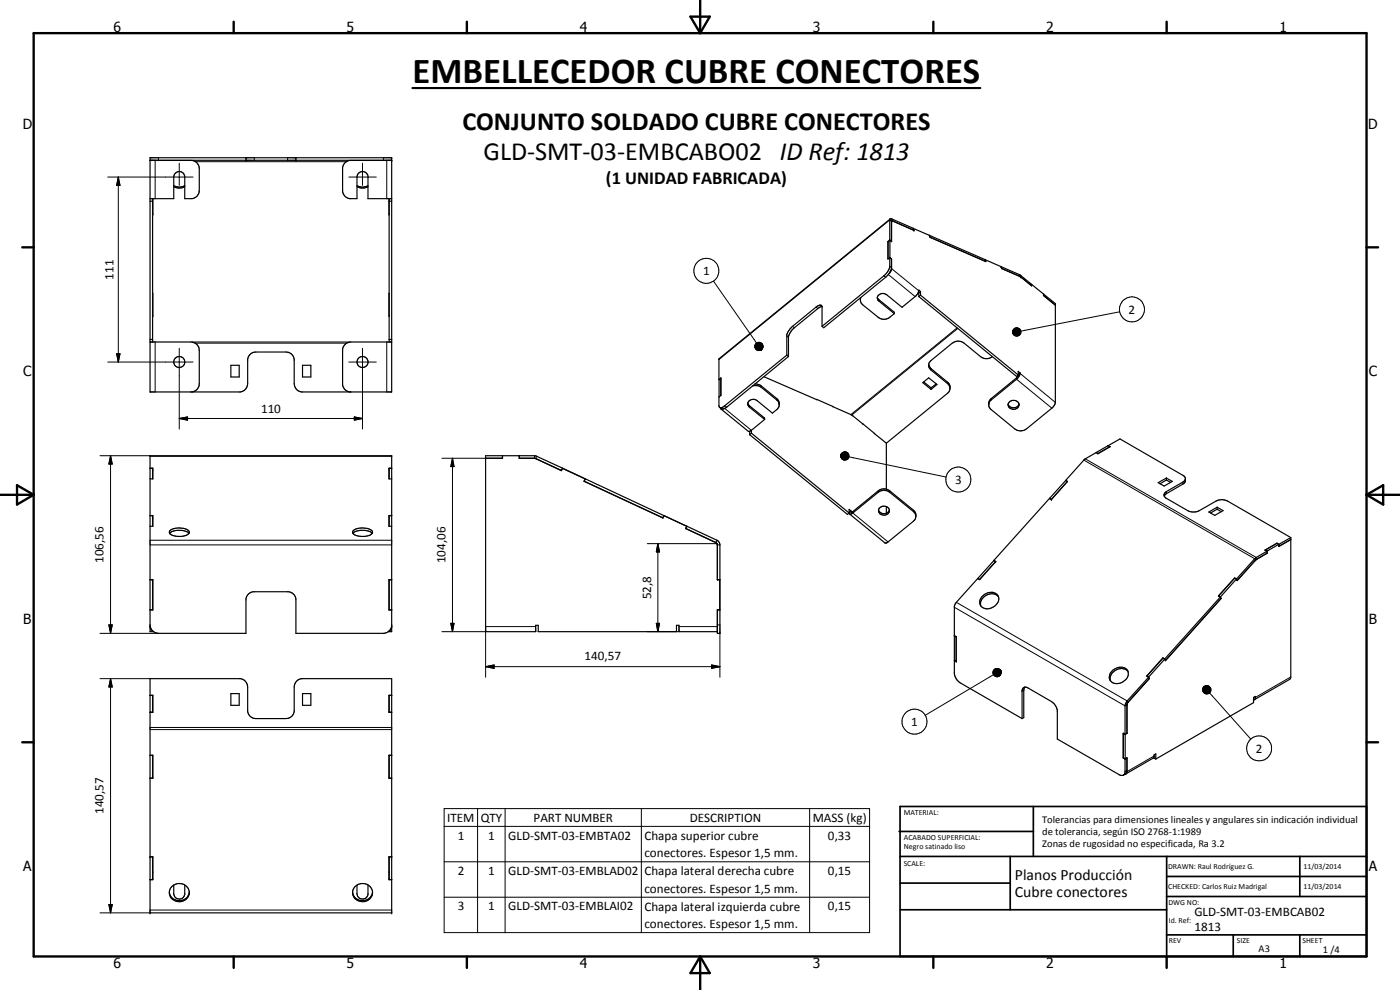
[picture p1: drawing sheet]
<svg xmlns="http://www.w3.org/2000/svg" width="420mm" height="297mm" viewBox="0 0 420 297" stroke-linecap="round" stroke-linejoin="round" font-family="sans-serif">
<g fill="none" stroke="#000" stroke-width=".35">
<path d="M45 47.3h72.5v70.3h-27a2.57 2.57 0 0 1-2.2-2.5v-7.4a2.49 2.49 0 0 0-2.5-2.1h-9a2.48 2.48 0 0 0-2.5 2.1v7.4a2.57 2.57 0 0 1-2.1 2.5h-27.2zM45 48.1h72.5M45 48.1h12.7a2.49 2.49 0 0 1 2.1 2.5v6.5a2.49 2.49 0 0 1-2.1 2.5h-2.3v-6.8a1.67 1.67 0 0 0-1.7-1.3 1.67 1.67 0 0 0-1.6 1.6v6.5h-7.1M45.8 48.1h.1M45.8 59.6v43M45.9 59.6l-.1 4.9M52.1 56a3.4 3.4 0 0 0 3.3 0M52.1 55.7a3.1 3.1 0 0 0 3.3 0M73.8 47.3v.8M88.8 47.3v.8M107.1 56a3.4 3.4 0 0 0 3.3 0M107.1 55.7a3.1 3.1 0 0 0 3.3 0"/>
<path d="M116.7 59.6l.1 4.9M116.8 48.1h.1M116.8 59.6v43M117.5 48.1h-12.6a2.54 2.54 0 0 0-2.1 2.2v7.1a2.53 2.53 0 0 0 2.1 2.2h2.2v-6.5a1.66 1.66 0 0 1 1.5-1.6 1.66 1.66 0 0 1 1.8 1.3v6.8h7.1M45 60.4h.8M45.8 64.1h.1M116.7 64.1h.1M116.8 60.4h.7M266.5 72.5v5.2l.5-.4M267 77.3v2.8a5.1 5.1 0 0 1-1.8 2.7l-18.5 15.1M267 72l-.5 .5M267 77.3l.5 .4"/>
<path d="M267 72l.5 .4M267 77.3h.1M267.1 72.1l-.6 .4M267.1 72.1v5.2M267.1 77.3l.5 .4M267.2 65.7l-51.4 41.9v14.3a1.03 1.03 0 0 0 1.7-.2l18.6-15.1M267.5 66.4l.1 6.1-.5-.4M267.5 77.7l.1 3.1-.7 1.2M267.5 66.4l.5-.1 6.3 2.8M267.5 77.7h.1M267.7 66.3l6.6 2.8M267.7 66.3l-.1 .2"/>
<path d="M267.7 66.3l-.2 .1M274.1 68.5l-6.9-2.8-.2 .1v6.2M274.1 68.5l.2 .6M274.1 68.5l4.8 2.1M278.9 70.6v.1M278.9 70.6l.3 .6M278.9 70.6l21.5 9.4M278.9 70.6l.2 .6M279.1 71.2h.1M279.1 71.2l16.8 7.3M279.2 71.2l16.6 7.2M295.6 77.9l.2 .5"/>
<path d="M295.8 78.4v.1M45.8 88v6.9M45.8 94.6h.1M116.7 94.6h.1M116.8 88v6.9M246.7 91.9l-.3-.3h-.5l-1 .5-7.8 6.5-1 2v6M246.7 91.9v6M246.7 92l-1.3 .6-8 6.8-.8 1.6v6M258.2 89.4l.1 1 .4 .8 4.8 4a2.79 2.79 0 0 0 3.6 0l1.3-1.1M258.3 89.3l-.1 .5M263.3 89.2l.3 1 4.8 3.9M263.3 89.2l.3 .6 4.8 3.9v.4"/>
<path d="M267.5 80.5l-.6 1.4-.8 1.1-18.9 15.3-.5-.4M275.6 87.8l.1 .1M275.7 87.9v1.1M276.3 87.5l-.6-.5a2.66 2.66 0 0 1-1.1 2l-3.9 3.2-4.6-3.8a1.78 1.78 0 0 0-2.8 .8M276.3 88.6l29.3 23.9-.5 .4-29.4-23.9M276.3 88.6l-.6 .4M276.3 87.5v1.1M276.3 87.5l-.6 .4M300.4 80l5.8 2.5 3.4 2.8M300.4 80l.3 .6M300.7 80.6h.1M300.7 80.6l5.5 2.4"/>
<path d="M306.2 83l3.4 2.8v-.5M306.4 83.1l3.2 2.6v-.4M309.6 85.3h.1M309.6 85.3l7.1 5.8v29.6l-.1 .7-.7 .9-7.9 6.4a2.88 2.88 0 0 1-3.5 0l-7-5.8a2.2 2.2 0 0 1 0-3.3l7.7-6.4 .4-.6v-1.2l.5 .5M313.2 88.7v-.5v.4l3.5 3M45 102.6h12.3a2.51 2.51 0 0 1 2.5 2.5v10a2.49 2.49 0 0 1-2.1 2.5M45 101.9h.8M69.3 109.6h2.5v3.5h-2.5zM90.8 109.6h2.5v3.5h-2.5zM116.8 101.9h.7M117.5 102.6h-12.2a2.57 2.57 0 0 0-2.5 2.2v10.7a2.55 2.55 0 0 0 2.1 2.1M215.8 113.9l.6-.5v5.3l-.6 .4"/>
<path d="M215.8 113.9h.1M216.3 113.5h.1M216.3 113.5v5.2M216.3 113.5l-.5 .4M225.8 115.8l1.5-.1 1.2 .5 4.6 3.8 .6 .7 .1 .6M226.5 115.2l1.7 .4 4.9 4a2.2 2.2 0 0 1 0 3.3l-1.3 1.1-4.6-3.8a1.62 1.62 0 0 0-1.9-.2 1.62 1.62 0 0 0-.8 1.7l5 4.2M229.3 113l15.8 6.9M236.1 106.6l.5 .4M236.6 107l-18.5 15.2-1.2 .5M245.1 119.9l4.8 2.1M245.1 119.9h.1M276.9 114.8l1.8-1.4 2.5 2-1.8 1.4z"/>
<path d="M277.2 114.6l2.2 1.8M278.7 109.4l.7 1.2 5 4.1a2.2 2.2 0 0 1 0 3.3l-18.4 15M279.4 116.4v.4M281 115.2l-1.6 1.2M297.8 107a2.88 2.88 0 0 1-3.5 0l-5-4a2.94 2.94 0 0 0-3.5 0l-6.4 5.2a1.79 1.79 0 0 0 0 2.8l5.2 4.3 .5 1.1M306.1 111.9l-.1 .8-.5 .7-8.3 6.8-.5 1.1M306.1 111.9l-.5 .4M150.8 136.7v.8h-5.1M155.8 136.7v.8l4.9 .1M160 137.5l.7 .1M160.7 137.6l7.8 3.6 .3-.7M160.7 137.6l7.8 3.6"/>
<path d="M216 122.2l.6 .5h.3M216.3 122.5l.1 .2M216.4 122.7h.5M216.4 122.8l8.2 6.6 .9-.3M224.4 120.9l.5 .8 4.6 3.7v.5M225 129.4v1M225 130.4l29.3 23.9 .5-.4M225.5 129.1v.9M225.5 130l-.5 .4M225.5 130l29.3 23.9M229.5 125.9l-4 3.2M249.9 121.9v.1"/>
<path d="M249.9 122a19.8 19.8 0 0 1 9 5.2v-.1M258.9 127.1v.1M258.9 127.1l3.6 3M262.4 130.1l3.6 2.9M262.4 130v.1M266 133v13.8M302.5 121.2a1.75 1.75 0 0 0 1.7 1.1 1.75 1.75 0 0 0 1.6-1.1M303 120.6a1.62 1.62 0 0 1 1.8-.4 1.62 1.62 0 0 1 1 1.6 1.63 1.63 0 0 1-2 1 1.63 1.63 0 0 1-1.2-1.8zM329 135.8h.1M329 135.8l.5 .3M329.5 136.1l-.5-.3-3.6 2.1-5.6 6.2M329.5 136.1h.1"/>
<path d="M332.5 133.7l-3.5 2.1M332.5 133.7l.6 .3M332.6 133.7l3.5-2 19.1 11a1.52 1.52 0 0 1-.2 2.5l-5.2 3.1-.4 .5M332.6 133.7l.6 .3-3.7 2.1M332.6 133.7v.1M333.1 134v.1M333.1 134l-3.6 2.1M45 140.5h.9v3.2h-.9M45 154.7h.9v3.2h-.9M45 140.5h.8v3.2M45.8 155.4h.1M45.8 141.1h.1"/>
<path d="M45.8 154.7v3.2M51.1 159.1l.5-.3a5.7 5.7 0 0 1 4.9 .4l.3 .3a1.86 1.86 0 0 1-2.1 1.4 3.6 3.6 0 0 1-3.9-1.1zM106 159.3a4.8 4.8 0 0 1 5.8 .2 2.09 2.09 0 0 1-2.5 1.5 3.4 3.4 0 0 1-3.5-1.2zM116.7 155.4h.1M116.7 141.1h.1M116.8 154.7v3.2M117.5 140.5h-.8v3.2h.8M117.5 154.7h-.8v3.2h.8M117.5 140.5h-.7v3.2M168.8 140.5l-8.4-3.8h-14.7v52.8h15.1v-1.9h.7v1.9h41.5v-1.9h.8v1.9h11.5M168.8 140.5l6.9 3.2M168.8 140.5l6.8 3.2-.3 .7 23.7 11"/>
<path d="M175.7 143.7l-.4 .7M175.7 143.7l23.5 11M199 155.4l.3-.7 6.8 3.2-.3 .7M199.2 154.7l-.2 .7M199.2 154.7l7 3.2M205.8 158.6l8.9 4.1 .6 .6v10.7h.7v9M205.8 158.5v.1M205.8 158.6l9.1 4.2M206.2 157.9l9 4.2 .7 .8 .2 27.1h-.8v-7h.8M206.2 157.9l-.4 .7M254.8 153.9l.4 .4 .5-.2 7.8-6.4a2.79 2.79 0 0 1 3.6 0l7 5.8 .6 .7 .2 .6M255.4 153.3l.1 .4 .4-.2 7.6-6.2a2.79 2.79 0 0 1 3.6 0l7.4 6.2a2.19 2.19 0 0 1-.1 2.7l-7.9 6.4-.8 .3-10.7-8.7"/>
<path d="M255.4 153.3l-.6 .4M255.4 153.3l-.6-.5v1.1M263.7 153l.6 .8a1.69 1.69 0 0 0 1.7 .2M263.9 152.5a1.61 1.61 0 0 1 2-.6 1.61 1.61 0 0 1 .9 1.9 1.65 1.65 0 0 1-2 .7 1.65 1.65 0 0 1-1.1-1.8zM266 152v2M266.9 153l-.2 .5-.7 .5M314.9 149.6l-16.6 18.5M315 149.5v.1M319.8 144.1l.6 .3-4.9 5.5-.6-.3M319.8 144.1l.1 .1M319.8 144.2l-4.8 5.3M319.8 144.2l.5 .3"/>
<path d="M320.3 144.5h.1M320.3 144.5l-4.8 5.4-.5-.4M347.6 144.8l2.4-1.4 1.8 1-2.4 1.4zM349.4 148.8l.4 .6 6.6 3.8a3.8 3.8 0 0 0 3.5 0l5.3-3a3.5 3.5 0 0 1 3.3 .2l18.9 10.9M350 144l-1.9 1.2M350 143.4v.6M350 144l1.3 .7M355.8 143.7l-.8 1-5.2 3a.89 .89 0 0 0-.4 1.1M362.8 153.6l2.5-1.4 1.8 1-2.5 1.4zM365.3 152.8l-2 1.1M365.3 152.2v.6M365.3 152.8l1.2 .7"/>
<path d="M45 173.9h.9v9.1h-.9M45 174h.8M45.8 173.9v9.1M50.9 160l.6-.4 .9-.3 2-.2a3.3 3.3 0 0 1 2.3 .9M105.9 160a5.1 5.1 0 0 1 5.3-.4l.5 .4M116.8 173.9v9.1M116.8 174h.7M117.5 173.9h-.8v9.1h.8M214.9 162.9l.4 .8M215.3 173.9h.8M293.4 173.6l.6 .3M293.5 173.6l.5 .3"/>
<path d="M294.6 179.1a2.94 2.94 0 0 1 5.1 0 3.2 3.2 0 0 1-1.8 3.2 3.2 3.2 0 0 1-3.6-.6 2.31 2.31 0 0 1 .3-2.6zM298.3 168.1l.6 .3-4.9 5.5M298.3 168.1l.1 .2M298.8 168.5l-.5-.3-11.3 12.5-.5 1-.1 20.4a4 4 0 0 0 1.8 2.8l18.5 10.7M299.6 179a3.2 3.2 0 0 0-3.6-.4 3.2 3.2 0 0 0-1.7 3.2M365.7 178.8l.5 .4M365.7 178.8l.1 .1M365.7 178.8l.6 .3M366.2 179.2l.3 .4M366.2 179.2l-16.7 18.5M366.3 179.1l.2 .5M366.4 179.6l-16.6 18.6"/>
<path d="M366.5 179.6l-16.8 18.6-.2-.4M370.5 173.4l-4.8 5.4M370.5 173.4l.1 .1M370.5 173.4l.8 .8M370.5 173.5l-4.8 5.3M371.3 174.1v.1M379.7 165.1h.1M379.7 165.1l.6 .3M380.2 165.4l-3.7 2.2-10.2 11.5M380.2 166l-3.3 1.9-5.6 6.3M380.2 166h.1M380.3 165.4v.6"/>
<path d="M380.3 166l-3.5 2.1-5.5 6.1-.8-.7M383.2 163l-3.6 2.1 .6 .3M383.2 163l.6 .3M383.2 163h.1M383.2 163l-3.5 2.1M383.8 163.9h.1M383.8 163.3v.7M383.8 163.3l-3.5 2.1M383.8 163.9l3.6-2-3.6 2.1M383.8 163.3v.6M387.4 161.3l-.1 42.3-10.8 6.3M387.4 161.3l-3.6 2"/>
<path d="M45 187.5a2.59 2.59 0 0 0 2.6 2.5h26.2v-10.3a2.54 2.54 0 0 1 2.2-2.2h10.6a2.53 2.53 0 0 1 2.2 2.2v10.3h26.3a2.57 2.57 0 0 0 2.4-2.1M45 188l.4 1 .4 .4M45.8 189.3v.2h-.8v-52.8h72.5v52.8h-.7v-.2M117.5 188.3l-.7 1.1M286.4 190.7l.6 .4v7.4l-.6-.3M286.4 198.1l.6 .3M286.5 198.1l-.1 .1M349 197.4l-4.9 5.5 .6 .3M349 197.4v.1M349 197.4l.5 .3M349.5 197.7l.3 .5M349.5 197.8l-.5-.3-4.8 5.4"/>
<path d="M349.5 197.8l-4.8 5.4M349.7 198.1l.1 .1M45 203.6h27.2a2.57 2.57 0 0 1 2.1 2.5v7.4a2.49 2.49 0 0 0 2.5 2.1h9a2.49 2.49 0 0 0 2.5-2.1v-7.4a2.57 2.57 0 0 1 2.2-2.5h27v70.3h-72.5zM45 208.7l.9-.1v5.1h-.9M45 213.7h.8M45.8 208.6v5.1M69.3 208.1h2.5v3.5h-2.5zM90.8 208.1h2.5v3.5h-2.5zM116.8 208.6v5.1M116.8 213.7h.7M117.5 208.6h-.8v5.1h.8M307.5 206.2l1 .2 7 4.1a4 4 0 0 1 1.8 2.8v8.4l18.6 10.8a1.04 1.04 0 0 0 1.1 .1 1.04 1.04 0 0 0 .6-.9v-3.9"/>
<path d="M307.5 206.2l-.5 .3-.3 .7v8.4M307.5 206.2l-.3 .9v8.2l-.5 .3M333.8 201.3a3 3 0 0 1 4.6 0 3.1 3.1 0 0 1-3 3.8 2.1 2.1 0 0 1-2.4-1.3 2.1 2.1 0 0 1 .8-2.5zM338.4 210.9l-.2 .6v8.5M338.4 211l-.2 9M338.5 201.5a3.2 3.2 0 0 0-3.6-.5 3.2 3.2 0 0 0-1.7 3.3M338.6 210.7l-.2 .3M344.2 202.9h.1M344.2 202.9l.5 .3M344.7 203.2l-6.4 7.1-.6 1-.1 9M344.7 203.2l.2 .4M344.7 203.2l.3 .4"/>
<path d="M344.9 203.6h.1M345 203.6l-6.6 7.3M376.5 209.9l.3-.9-.6 .3v1.5l-29.3 17M376.5 209.9l-.3 .1M45 226.6h.9v6.9h-.9M45 226.7h.8M45.8 226.6v6.9M45.8 233.2h.1M116.7 233.2h.1M116.8 226.6v6.9M116.8 226.7h.7M117.5 226.6h-.8v6.9h.8"/>
<path d="M337.1 227.4l.5 .4M337.1 227.4l.6 .3M337.2 220l.5 .3M337.6 220.3l-.5-.3v7.4M337.7 227.7l.5-.3v4.1l-.1 .6-.5 .2M337.7 220.3v7.4M338.1 227.4l.1 .1M338.2 227.5l-.1 4.1-.2 .6-.8 .4M338.2 227.5l-.6 .3M338.2 220l-.6 .3M338.2 220h.1M338.2 220l-.5 .3"/>
<path d="M346.4 226.8l-.4 .7-8.1 4.7M346.4 226.5l.5-.3v1.6l-.5-.3zM45 257.1h.9v6.8h-.9M45.8 257.1v6.8h-.8M116.8 257.1v6.8h.7M117.5 257.1h-.8v6.8h.8M45.8 263.7h.1M45.8 261.6h.1M50.8 267.6a3 3 0 0 0 3 2.6 3 3 0 0 0 3-2.6M51.6 265.9a2.94 2.94 0 0 1 3.7-.5 2.94 2.94 0 0 1 1.2 3.5 2.97 2.97 0 0 1-3.8 1.5 2.97 2.97 0 0 1-1.6-3.9zM52.1 265.6v2.5a1.67 1.67 0 0 0 1.6 1.6 1.67 1.67 0 0 0 1.7-1.3v-2.8M105.8 267.6v.4"/>
<path d="M107.1 265.6v2.5a1.66 1.66 0 0 0 1.5 1.7 1.66 1.66 0 0 0 1.8-1.4v-2.8M110.5 265.6a2.8 2.8 0 0 1 .7 3.8 2.8 2.8 0 0 1-3.9 .8l-1.1-1.1-.4-1.5M110.5 265.6a3.1 3.1 0 0 0-4.7 2M111.8 267.6a3 3 0 0 1-2.8 2.6 3 3 0 0 1-3.1-2.2M116.7 263.7h.1M116.7 261.6h.1"/>
<circle cx="53.8" cy="108.6" r="1.66"/>
<circle cx="108.8" cy="108.6" r="1.64"/>
</g>
<g fill="none" stroke="#000" stroke-width=".3">
<path d="M32.3 53.1h25.6M35.5 53.1l.5 2.5h-1zM35.5 53.1v55.5M46.6 48.1v11.5M47.6 47.3v.8M53.8 49v6.6M58.7 48.5h45.3M76.3 47.3v.8M86.3 47.3v.8M104.7 53.1h8.2M108.8 49v6.6M115.1 47.3v.8"/>
<path d="M116.1 48.1v11.5M267 79.9l.5 .4M267.5 66.4l-.5-.4-51.2 41.9M267.5 66.5h.1M267.7 65.7l.2 .6M267.8 66.3h.1M214.1 84.3l12.9 18.6M237.9 97.9l.5 .4M244.9 92.1l.5 .5M263.8 89.9v.4M265.2 82.8l.6 .4M266.6 82.4l8 6.6"/>
<path d="M267.5 80.7l8.2 6.5M287.2 98.4l-31.8 26M287.4 98.6l-31.8 25.9M303.9 99.6v.3zM303.9 99.9l.3 .4zM303.9 99.9l.4 .6zM303.9 99.9l.6 .8zM303.9 99.9l.9 .9zM303.9 99.9l1.2 .9h-.3zM303.9 99.9l1.4 .9zM303.9 99.9l1.7 .9h-.3zM303.9 99.9l1.9 .7-.2 .2z"/>
<path d="M303.9 99.9l2.1 .6-.2 .1zM303.9 99.9l2.3 .3-.2 .3zM303.9 99.9l2.5 .1-.2 .2zM303.9 99.9l2.5-.1v.2zM303.9 99.9l2.5-.4v.3zM303.9 99.9l2.5-.7v.3zM303.9 99.9l2.3-.9 .2 .2zM303.9 99.9l2.2-1.1 .1 .2zM303.9 99.9l2-1.3 .2 .2zM303.9 99.9l1.7-1.4 .3 .1zM303.9 99.3v.6zM303.9 99.9h2.5"/>
<path d="M304 99.1l-.1 .8zM304.2 98.8l.2-.2-.5 1.3zM304.2 98.8l-.3 1.1zM304.4 98.6l.2-.1-.7 1.4zM304.6 98.5l.2-.1-.9 1.5zM304.8 98.4l.3-.1-1.2 1.6zM305.1 98.3l.3 .1-1.5 1.5zM305.4 98.4l.2 .1-1.7 1.4zM305.9 82.4l.2 .6M306.1 83h.1M306.4 83.1h.1M306.4 82.7v.4"/>
<path d="M336 93.6l-29.6 5.8M32.3 108.6h25.6M35 106.1h1l-.5 2.5zM46.6 102.6v15M53.8 104.5v24.2M57.6 102.6h47.4M58.6 103h45.4M104.7 108.6h8.2M108.8 104.5v24.2M116.1 102.6v15M226.5 103.7l2 1.2-2-1zM226.5 103.9l2 1-2-.7z"/>
<path d="M226.5 104.2l2 .7-1.9-.4zM226.6 103.4l1.9 1.5-2-1.2zM226.6 104.5l1.9 .4-1.7-.2zM226.8 103.2l.1-.2 1.6 1.9zM226.8 103.2l1.7 1.7-1.9-1.5zM226.8 104.7l1.7 .2h-1.5zM226.9 103l.2-.1 1.4 2zM227 104.9h1.5l-1.3 .2zM227.1 102.9l.3-.2 1.1 2.2zM227.2 105.1l1.3-.2zM227.4 102.7h.3l.8 2.2zM227.4 105.2l1.1-.3z"/>
<path d="M227.7 102.7h.3l.5 2.2zM227.7 105.2l.8-.3zM228 102.7l.2 .1 .3 2.1zM228 105.2l.5-.3zM228.2 102.8l.3 .1v2zM228.2 105.1l.3-.2zM228.3 102.8v2.1M228.5 102.9l.2 .1-.2 1.9zM228.5 115.8v.4M228.6 102.9v2M228.7 103l.1 .3-.3 1.6zM228.8 103.3l.1 .2-.4 1.4z"/>
<path d="M228.8 104.6l-.3 .3zM228.9 104.3l-.4 .6zM228.9 103.5l.1 .3-.5 1.1zM229 104.1l-.5 .8zM229 103.8l-.5 1.1zM233.1 119.6v.4M236.1 100.8l.5 .4M279.4 110.6v.4M284.4 114.7v.4M297.5 119.6v.4M305.1 113.4v.4l10.6 8.7M305.6 112.5l.5-.4 10.6 8.6"/>
<path d="M30 136.7h15M33.2 136.7l.5 2.5h-1zM33.2 136.7v53.3M45 136.9h72.5M53.8 125.6l2.5-.5v1zM53.8 125.6h55M106.3 125.1l2.5 .5-2.5 .5zM132.6 137.5h13.1M135.8 137.5l.5 2.5h-1zM135.8 137.5v52M160.4 136.7v.8M161.1 136.9l-.4 .7"/>
<path d="M217.5 122.6l8 6.5M217.5 121.7l.6 .5M224.9 121.7v.4M252.3 136.6v.5zM252.3 136.6l.1 .7zM252.3 136.6l.3 1zM252.3 136.6l.5 1.2zM252.3 136.6l.7 1.3-.2-.1zM252.3 136.6l1 1.4zM252.3 136.6l1.2 1.4h-.2zM252.3 136.6l1.5 1.4h-.3zM252.3 136.6l1.7 1.4h-.2z"/>
<path d="M252.3 136.6l2 1.2-.3 .2zM252.3 136.6l2.2 1.1-.2 .1zM252.3 136.6l2.4 .9-.2 .2zM252.3 136.6l2.5 .6-.1 .3zM252.3 136.6l2.5 .3v.3zM252.3 136.6l2.5 .1v.2zM252.3 136.6l2.5-.2v.3zM252.3 136.6l2.3-.5 .2 .3zM252.3 136.6l2.2-.7 .1 .2zM252.3 136.6l2-.8 .2 .1zM252.3 136.6l1.7-1 .3 .2zM252.3 136.6l1.5-1h.2z"/>
<path d="M252.3 136.6l1.2-1h.3zM252.3 136.5h2.5M252.4 136.3l-.1 .3zM252.5 136.1l.3-.2-.5 .7zM252.5 136.1l-.2 .5zM252.8 135.9l.2-.2-.7 .9zM253 135.7l.2-.1-.9 1zM253.2 135.6h.3l-1.2 1zM254.8 137.1l29.1 6M325.3 138l51.2 29.6 .3 .5M325.7 137.7l51.3 29.6v.6M255.6 153.7l-.2-.2-.6 .4"/>
<path d="M255.9 153.5v.4l10.6 8.7M263.5 147.3v.4M267.1 147.3v.4M274.1 153.1v.4M350 147.5v.6M355 144.7v.5M45 163.5h72.5M45 162.1h72.5M194.3 163.1h20.8M197.4 163.1l.5 2.5h-.9zM197.4 163.1v26.4M215.2 162.1l-.3 .7"/>
<path d="M215.3 163.5h.8M376.6 168.3h.1M30 190h17.6M32.7 187.5h1l-.5 2.5zM45 188h.1M117.5 188h.1M132.6 189.5h13.1M135.3 187h1l-.5 2.5zM160.8 188h-15.1v15.2M194.3 189.5h9.5M197 187h.9l-.5 2.5zM203.8 188h11.5"/>
<path d="M213.6 199.5l2.5 .5-2.5 .5zM215.3 187.5h.8M216.1 190v13.2M286.4 182.2l51.2 29.6 .6-.3M287 180.7l51.3 29.6 .2 .4M30 203.6h15M33.2 203.6l.5 2.5h-1zM33.2 203.6v70.3M45 218.3h72.5M45 218.9h72.5M145.7 200l2.6-.5v1zM145.7 200h70.4"/>
<path d="M298 201.5l2.3-.3-2.3 .6zM298 201.8l2.3-.6-2.3 .9zM298 202.1l2.3-.9-2.2 1.1zM298.1 201.3l2.2-.1-2.3 .3zM298.1 202.3l2.2-1.1-2.1 1.4zM298.1 201.2h2.2M298.1 202.4l-20.4 12.2M298.2 201l2.1 .2-2.2 .1zM298.2 202.6l2.1-1.4-1.9 1.5zM298.4 200.8l.3-.1 1.6 .5zM298.4 200.8l1.9 .4-2.1-.2zM298.4 202.7l1.9-1.5-1.7 1.7z"/>
<path d="M298.7 200.7l.2-.1 1.4 .6zM298.9 200.6l1.4 .6zM299.2 200.6l1.1 .6zM299.4 200.6l.9 .6zM299.7 200.7l.6 .5zM299.9 200.8l.4 .4zM300.3 201.2l-1.4 1.8-.3-.1zM300.3 201.2l-1.2 1.9-.2-.1zM300.3 201.2l-.9 1.9h-.3zM300.3 201.2l-.6 1.8-.3 .1zM300.3 201.2l-.4 1.7-.2 .1zM300.3 201.2l-.2 1.5-.2 .2z"/>
<path d="M300.3 201.2l-.2 1.5zM300.3 201.2v1.3zM300.3 201.2l.1 1zM300.3 201.2l.1 .8zM300.3 201.2l.1 .5zM300.3 201.2l.1 .2zM307.2 207.1l-.5 .3M338.2 211.6h.1M338.6 210.6v.1M361.3 206l-.3 .5zM361.3 206l-.3 .8zM361.3 206l-.4 1z"/>
<path d="M361.3 206l-.3 1.3zM361.3 206l-.3 1.5zM361.3 206l-.1 1.8-.2-.3zM361.3 206l.1 1.9-.2-.1zM361.3 206l.3 2.1-.2-.2zM361.3 206l.6 2.2-.3-.1zM361.3 206l.9 2.2h-.3zM361.3 206l1.1 2.2h-.2zM361.3 206l1.4 2.2h-.3zM361.3 206l1.6 2-.2 .2zM361.3 206l1.8 1.8-.2 .2zM361.3 206l2 1.6-.2 .2z"/>
<path d="M361.3 206l2.1 1.3-.1 .3zM361.3 206l2.1 1.1v.2zM361.3 206l2.1 .8v.3zM361.3 206l2.1 .5v.3zM361.3 206l2 .3 .1 .2zM361.3 206l2 .3zM361.3 206l1.6-.1 .1 .2zM361.3 206l1.6-.1zM361.3 206l1.3-.2zM361.3 206l1.1-.3zM361.3 206l.8-.3zM361.3 206l.5-.2z"/>
<path d="M361.3 206l.3-.1zM361.5 206v2.1M363 207.9l12.4 13.8M387.4 203.1l-10.6 6.2-.3-.2M338.2 231.1l-.6 .3M346.4 226.8l-8.3 4.7M133.3 242.6h127.7v37.2h-127.7zM133.3 247.9h127.7M133.3 258.6h127.7M143.3 242.6v37.2M151.6 242.6v37.2M192.5 242.6v37.2"/>
<path d="M243 242.6v37.2M30 273.9h15M32.7 271.4h1l-.5 2.5zM45 273h72.5M133.3 269.2h127.7"/>
<circle cx="212" cy="81.2" r="3.8"/>
<circle cx="339.7" cy="92.8" r="3.8"/>
<circle cx="287.6" cy="143.9" r="3.7"/>
<circle cx="274.4" cy="216.5" r="3.8"/>
<circle cx="377.9" cy="224.5" r="3.8"/>
</g>
<g fill="#000">
<circle cx="73.8" cy="47.3" r=".18"/>
<circle cx="73.8" cy="48.1" r=".18"/>
<circle cx="88.8" cy="48.1" r=".18"/>
<circle cx="88.8" cy="47.3" r=".18"/>
<circle cx="117.5" cy="48.1" r=".18"/>
<circle cx="117.5" cy="47.3" r=".18"/>
<circle cx="274.1" cy="68.5" r=".18"/>
<circle cx="274.3" cy="69.1" r=".18"/>
<circle cx="300.4" cy="80" r=".18"/>
<circle cx="315.5" cy="149.9" r=".18"/>
<circle cx="298.8" cy="168.5" r=".18"/>
<circle cx="286.4" cy="190.8" r=".18"/>
<circle cx="287" cy="191.1" r=".18"/>
<circle cx="287" cy="198.4" r=".18"/>
<circle cx="45" cy="257.1" r=".18"/>
<circle cx="45.8" cy="257.1" r=".18"/>
<circle cx="116.8" cy="257.1" r=".18"/>
<circle cx="117.5" cy="257.1" r=".18"/>
<circle cx="45" cy="273.9" r=".18"/>
<circle cx="45.8" cy="261.6" r=".18"/>
<circle cx="116.8" cy="261.6" r=".18"/>
<circle cx="117.5" cy="273.9" r=".18"/>
</g>
<g fill="none" stroke="#000" stroke-width=".71">
<path d="M10.1 9.9h400v277.1h-400zM70.1 6.5v3.4M140.1 6.5v3.4M207.2 5h5.8l-2.9 4.9zM210.1 0v9.9M280.1 6.5v3.4M350.1 6.5v3.4M6.7 74.2h3.4M410.1 74.2h3.5M.1 148.5h10M5.1 145.6l5 2.9-5 2.9zM410.1 148.5h10"/>
<path d="M410.1 148.5l5-2.9v5.8zM6.7 222.7h3.4M410.1 222.7h3.5M70.1 287v3.4M140.1 287v3.4M210.1 287v10M210.1 287l2.9 5h-5.8zM280.1 287v3.4M350.1 287v3.4"/>
</g>
<g fill="none" stroke="#000" stroke-width=".51">
<path d="M269.8 249.5h40.3M270.1 242h140v45h-140zM270.1 257h140M303.2 257v16M310.1 242v15M350.1 257v30M390.1 257v12M270.1 265h33.1M270.1 273h80M350.1 269h60M350.1 263h60M350.1 280.5h60"/>
<path d="M370.1 280.5v6.5M390.1 280.5v6.5"/>
</g>
<path d="M123.8 26.4h170.4" fill="none" stroke="#000" stroke-width=".63"/>
<g fill="#000">
<path d="M35.5 53.1l.5 2.5h-1zM303.9 99.9l.3 .4zM303.9 99.9l.4 .6zM303.9 99.9l.6 .8zM303.9 99.9l.9 .9zM303.9 99.9l1.2 .9h-.3zM303.9 99.9l1.4 .9zM303.9 99.9l1.7 .9h-.3zM303.9 99.9l1.9 .7-.2 .2zM303.9 99.9l2.1 .6-.2 .1zM303.9 99.9l2.3 .3-.2 .3zM303.9 99.9l2.5-.7v.3z"/>
<path d="M303.9 99.9l2.3-.9 .2 .2zM303.9 99.9l2.2-1.1 .1 .2zM303.9 99.9l2-1.3 .2 .2zM303.9 99.9l1.7-1.4 .3 .1zM305.4 98.4l.2 .1-1.7 1.4zM305.1 98.3l.3 .1-1.5 1.5zM304.8 98.4l.3-.1-1.2 1.6zM304.6 98.5l.2-.1-.9 1.5zM304.4 98.6l.2-.1-.7 1.4zM304.2 98.8l.2-.2-.5 1.3zM304.2 98.8l-.3 1.1zM304 99.1l-.1 .8z"/>
<path d="M303.9 99.3v.6zM303.9 99.6v.3zM35 106.1h1l-.5 2.5zM228.8 104.6l-.3 .3zM228.9 104.3l-.4 .6zM229 104.1l-.5 .8zM229 103.8l-.5 1.1zM228.9 103.5l.1 .3-.5 1.1zM228.8 103.3l.1 .2-.4 1.4zM228.7 103l.1 .3-.3 1.6zM228 102.7l.2 .1 .3 2.1zM227.7 102.7h.3l.5 2.2z"/>
<path d="M227.4 102.7h.3l.8 2.2zM227.1 102.9l.3-.2 1.1 2.2zM226.9 103l.2-.1 1.4 2zM226.8 103.2l.1-.2 1.6 1.9zM226.8 103.2l1.7 1.7-1.9-1.5zM226.6 103.4l1.9 1.5-2-1.2zM226.5 103.7l2 1.2-2-1zM226.5 103.9l2 1-2-.7zM226.5 104.2l2 .7-1.9-.4zM226.6 104.5l1.9 .4-1.7-.2zM226.8 104.7l1.7 .2h-1.5zM227 104.9h1.5l-1.3 .2z"/>
<path d="M227.2 105.1l1.3-.2zM227.4 105.2l1.1-.3zM227.7 105.2l.8-.3zM228 105.2l.5-.3zM228.2 105.1l.3-.2zM33.2 136.7l.5 2.5h-1zM53.8 125.6l2.5-.5v1zM106.3 125.1l2.5 .5-2.5 .5zM135.8 137.5l.5 2.5h-1zM252.3 136.6v.5zM252.3 136.6l.1 .7zM252.3 136.6l.3 1z"/>
<path d="M252.3 136.6l.5 1.2zM252.3 136.6l.7 1.3-.2-.1zM252.3 136.6l1 1.4zM252.3 136.6l1.2 1.4h-.2zM252.3 136.6l1.5 1.4h-.3zM252.3 136.6l1.7 1.4h-.2zM252.3 136.6l2 1.2-.3 .2zM252.3 136.6l2.2 1.1-.2 .1zM252.3 136.6l2.4 .9-.2 .2zM252.3 136.6l2.5 .6-.1 .3zM252.3 136.6l2.5 .3v.3zM252.3 136.6l2.2-.7 .1 .2z"/>
<path d="M252.3 136.6l2-.8 .2 .1zM252.3 136.6l1.7-1 .3 .2zM252.3 136.6l1.5-1h.2zM252.3 136.6l1.2-1h.3zM253.2 135.6h.3l-1.2 1zM253 135.7l.2-.1-.9 1zM252.8 135.9l.2-.2-.7 .9zM252.5 136.1l.3-.2-.5 .7zM252.5 136.1l-.2 .5zM252.4 136.3l-.1 .3zM197.4 163.1l.5 2.5h-.9zM32.7 187.5h1l-.5 2.5z"/>
<path d="M135.3 187h1l-.5 2.5zM145.7 200l2.6-.5v1zM197 187h.9l-.5 2.5zM33.2 203.6l.5 2.5h-1zM213.6 199.5l2.5 .5-2.5 .5zM299.9 200.8l.4 .4zM299.7 200.7l.6 .5zM299.4 200.6l.9 .6zM299.2 200.6l1.1 .6zM298.9 200.6l1.4 .6zM298.7 200.7l.2-.1 1.4 .6zM298.4 200.8l.3-.1 1.6 .5z"/>
<path d="M298 201.5l2.3-.3-2.3 .6zM298 201.8l2.3-.6-2.3 .9zM298 202.1l2.3-.9-2.2 1.1zM298.1 202.3l2.2-1.1-2.1 1.4zM298.2 202.6l2.1-1.4-1.9 1.5zM298.4 202.7l1.9-1.5-1.7 1.7zM300.3 201.2l-1.4 1.8-.3-.1zM300.3 201.2l-1.2 1.9-.2-.1zM300.3 201.2l-.9 1.9h-.3zM300.3 201.2l-.6 1.8-.3 .1zM300.3 201.2l-.4 1.7-.2 .1zM300.3 201.2l-.2 1.5-.2 .2z"/>
<path d="M300.3 201.2l-.2 1.5zM300.3 201.2v1.3zM300.3 201.2l.1 1zM300.3 201.2l.1 .8zM300.3 201.2l.1 .5zM300.3 201.2l.1 .2zM361.3 206l-.3 .5zM361.3 206l-.3 .8zM361.3 206l-.4 1zM361.3 206l-.3 1.3zM361.3 206l-.3 1.5zM361.3 206l-.1 1.8-.2-.3z"/>
<path d="M361.3 206l.1 1.9-.2-.1zM361.3 206l.6 2.2-.3-.1zM361.3 206l.9 2.2h-.3zM361.3 206l1.1 2.2h-.2zM361.3 206l1.4 2.2h-.3zM361.3 206l1.6 2-.2 .2zM361.3 206l1.8 1.8-.2 .2zM361.3 206l2 1.6-.2 .2zM361.3 206l2.1 1.3-.1 .3zM361.3 206l2.1 1.1v.2zM361.3 206l2.1 .8v.3zM361.3 206l2.1 .5v.3z"/>
<path d="M361.3 206l2 .3 .1 .2zM361.3 206l2 .3zM361.3 206l1.6-.1 .1 .2zM361.3 206l1.6-.1zM361.3 206l1.3-.2zM361.3 206l1.1-.3zM361.3 206l.8-.3zM361.3 206l.5-.2zM361.3 206l.3-.1zM32.7 271.4h1l-.5 2.5z"/>
</g>
<path d="M303.9 99.7h2.5M303.9 100.1h2.5M252.3 136.8h2.5M298 201.4h2.3" fill="none" stroke="#000" stroke-width=".38"/>
<path d="M252.3 136.4h2.5" fill="none" stroke="#000" stroke-width=".42"/>
<path d="M298.2 201h2.1" fill="none" stroke="#000" stroke-width=".34"/>
<text font-size="11" x="123.8" y="24.8">EMBELLECEDOR CUBRE CONECTORES</text>
<g font-size="7.9">
<text x="138.8" y="39.1">CONJUNTO SOLDADO CUBRE CONECTORES</text>
<text x="145.1" y="48.1">GLD-SMT-03-EMBCABO02 ID Ref: 1813</text>
</g>
<text font-size="5.5" x="181.9" y="55.2">(1 UNIDAD FABRICADA)</text>
<g font-size="4.7">
<text x="304.6" y="263.9">Planos Producción</text>
<text x="304.6" y="269.3">Cubre conectores</text>
</g>
<g font-size="4.2">
<text x="34" y="9.6">6</text>
<text x="104" y="9.6">5</text>
<text x="174" y="9.6">4</text>
<text x="244" y="9.6">3</text>
<text x="314" y="9.6">2</text>
<text x="384" y="9.6">1</text>
<text x="6.8" y="38.7">D</text>
<text x="410.6" y="38.7">D</text>
<text x="7" y="112.9">C</text>
<text x="410.8" y="112.9">C</text>
<text x="7" y="187.1">B</text>
<text x="410.8" y="187.1">B</text>
<text x="7" y="261.4">A</text>
<text x="410.8" y="261.4">A</text>
<text x="34" y="290.4">6</text>
<text x="104" y="290.4">5</text>
<text x="174" y="290.4">4</text>
<text x="244" y="290.4">3</text>
<text x="314" y="290.4">2</text>
<text x="384" y="290.4">1</text>
</g>
<g font-size="3.9">
<text x="34" y="83.9" transform="rotate(-90 34 83.9)">111</text>
<text x="211" y="82.5">1</text>
<text x="338.7" y="94.1">2</text>
<text x="78.3" y="124">110</text>
<text x="286.6" y="145.2">3</text>
<text x="31.1" y="168.9" transform="rotate(-90 31.1 168.9)">106,56</text>
<text x="133.7" y="169" transform="rotate(-90 133.7 169)">104,06</text>
<text x="195.4" y="179.8" transform="rotate(-90 195.4 179.8)">52,8</text>
<text x="175.5" y="198">140,57</text>
<text x="273.5" y="217.8">1</text>
<text x="376.9" y="225.8">2</text>
<text x="31.1" y="244.3" transform="rotate(-90 31.1 244.3)">140,57</text>
<text x="134.2" y="246.5">ITEM</text>
<text x="137.4" y="251.9">1</text>
<text x="144.3" y="246.5">QTY</text>
<text x="146.5" y="251.9">1</text>
<text x="152.5" y="251.9">GLD-SMT-03-EMBTA02</text>
<text x="160.1" y="246.5">PART NUMBER</text>
<text x="193.4" y="252">Chapa superior cubre</text>
<text x="207" y="246.5">DESCRIPTION</text>
<text x="243.9" y="246.7">MASS (kg)</text>
<text x="248.5" y="251.9">0,33</text>
<text x="193.4" y="257.3">conectores. Espesor 1,5 mm.</text>
<text x="137.4" y="262.5">2</text>
<text x="146.5" y="262.5">1</text>
<text x="152.5" y="262.5">GLD-SMT-03-EMBLAD02</text>
<text x="193.4" y="262.6">Chapa lateral derecha cubre</text>
<text x="248.5" y="262.5">0,15</text>
<text x="193.4" y="267.9">conectores. Espesor 1,5 mm.</text>
<text x="137.4" y="273.1">3</text>
<text x="146.5" y="273.1">1</text>
<text x="152.5" y="273.1">GLD-SMT-03-EMBLAI02</text>
<text x="193.4" y="273.2">Chapa lateral izquierda cubre</text>
<text x="248.5" y="273.1">0,15</text>
<text x="358.5" y="275">GLD-SMT-03-EMBCAB02</text>
<text x="193.4" y="278.5">conectores. Espesor 1,5 mm.</text>
<text x="358.5" y="279.4">1813</text>
</g>
<g font-size="3.1">
<text x="312.7" y="246.8">Tolerancias para dimensiones lineales y angulares sin indicación individual</text>
<text x="312.7" y="250.4">de tolerancia, según ISO 2768-1:1989</text>
<text x="312.7" y="254">Zonas de rugosidad no especificada, Ra 3.2</text>
<text x="377.7" y="285.6">A3</text>
<text x="397" y="285.9">1 /4</text>
</g>
<g font-size="2.4">
<text x="271.2" y="244.4">MATERIAL:</text>
<text x="271.3" y="252">ACABADO SUPERFICIAL:</text>
<text x="271.3" y="254.6">Negro satinado liso</text>
<text x="271.2" y="259.7">SCALE:</text>
<text x="350.6" y="260.8">DRAWN: Raul Rodríguez G.</text>
<text x="391.2" y="260.6">11/03/2014</text>
<text x="350.6" y="266.9">CHECKED: Carlos Ruiz Madrigal</text>
<text x="391.2" y="266.7">11/03/2014</text>
<text x="350.6" y="271.4">DWG NO:</text>
<text x="350.8" y="276.9">Id. Ref:</text>
<text x="350.8" y="282.8">REV</text>
<text x="371.2" y="282.9">SIZE</text>
<text x="390.9" y="282.9">SHEET</text>
</g>
</svg>
